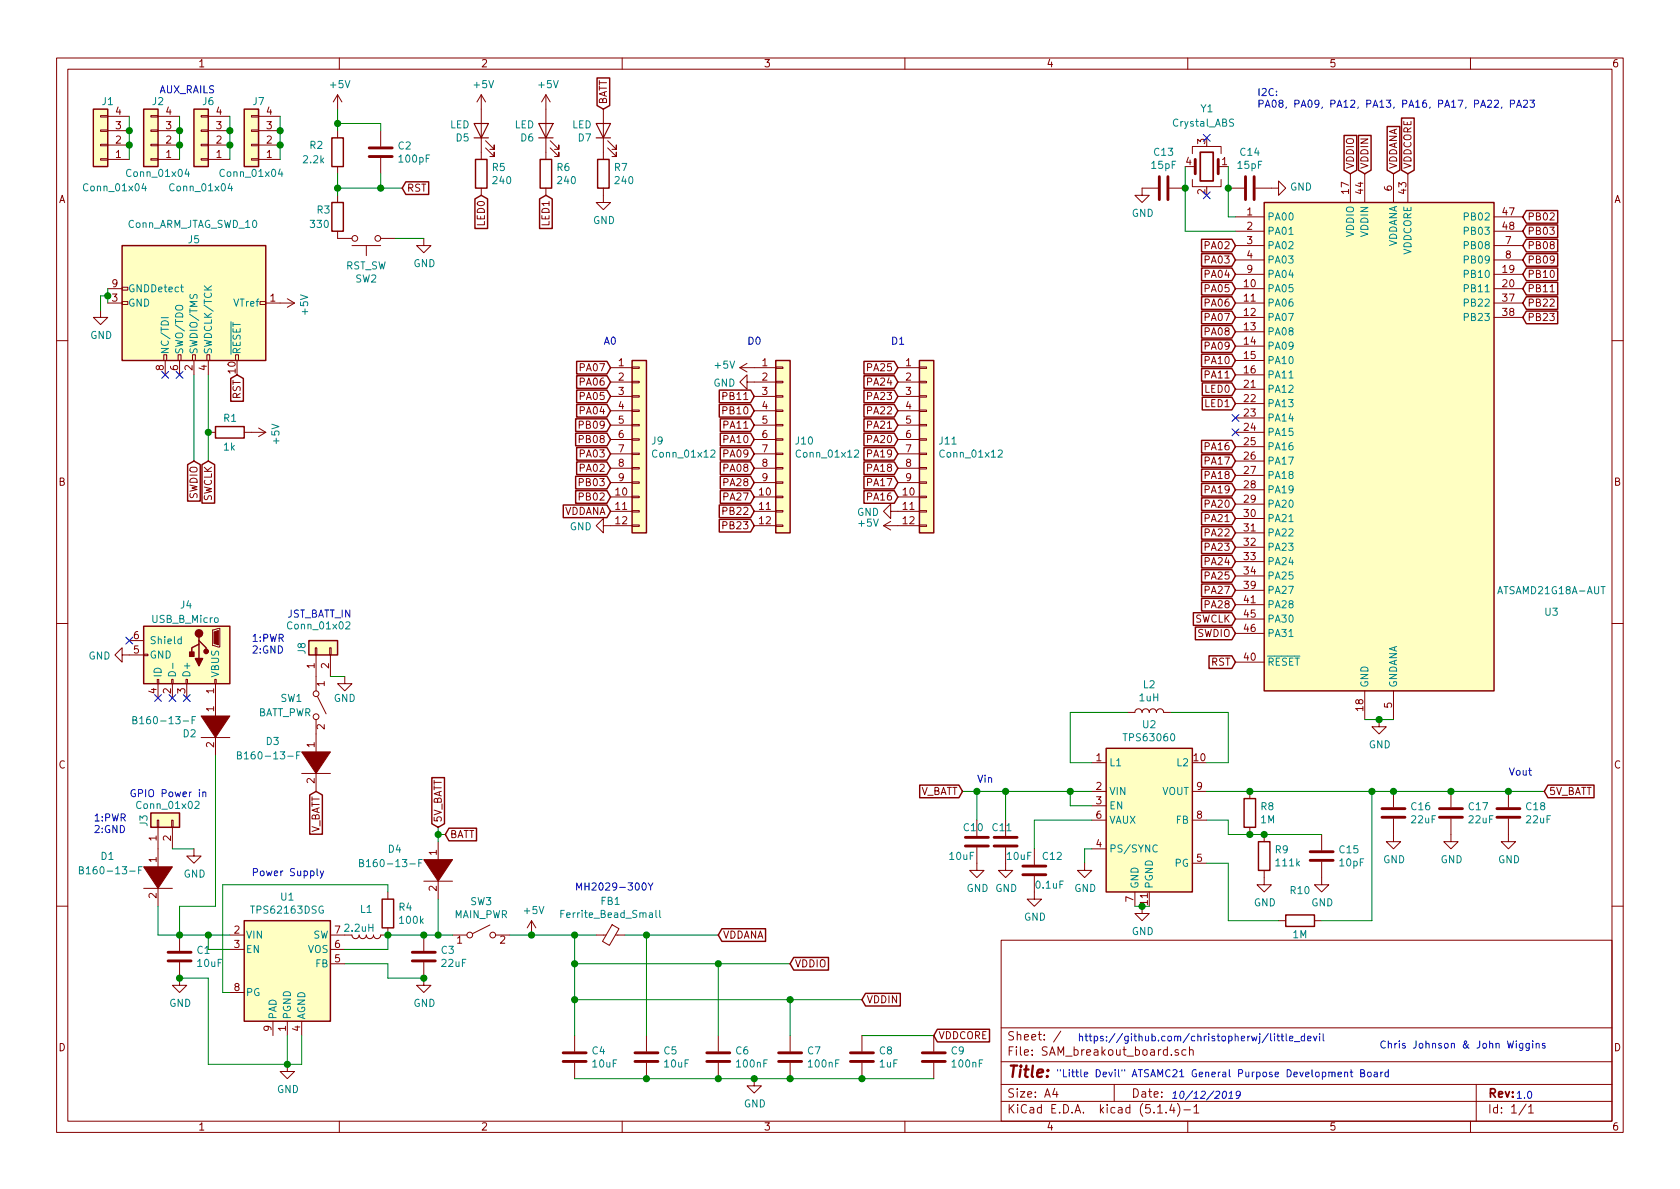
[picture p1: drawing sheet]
<svg xmlns="http://www.w3.org/2000/svg" width="297mm" height="210mm" viewBox="0 0 297 210" stroke-linecap="round" stroke-linejoin="round" font-family="sans-serif">
<g fill="none" stroke="#840000" stroke-width=".18">
<path d="M10 10.3h277v189.9h-277zM12 12.2h273v186.1h-273zM59.7 16.8v2.5M59.7 16.8l-.8 1.2M59.7 16.8l.8 1.2M60 10.3v1.9M85.1 16.8v11.4M85.1 16.8l-.8 1.2M85.1 16.8l.8 1.2M96.5 16.8v11.4M96.5 16.8l-.7 1.2M96.5 16.8l.8 1.2"/>
<path d="M106.7 19.3v8.9M110 10.3v1.9M160 10.3v1.9M210 10.3v1.9M260 10.3v1.9M17.8 20.4h1.2v.3h-1.2zM17.8 23h1.2v.2h-1.2zM17.8 28.1h1.2v.2h-1.2zM17.8 25.5h1.2v.3h-1.2zM19 28.2h3.9M19 25.6h3.9M19 23.1h3.9"/>
<path d="M19 20.6h3.9M26.7 20.4h1.2v.3h-1.2zM26.7 23h1.2v.2h-1.2zM26.7 28.1h1.2v.2h-1.2zM26.7 25.5h1.2v.3h-1.2zM27.9 28.2h3.8M27.9 25.6h3.8M27.9 23.1h3.8M27.9 20.6h3.8M35.6 20.4h1.2v.3h-1.2zM35.6 23h1.2v.2h-1.2zM35.6 28.1h1.2v.2h-1.2z"/>
<path d="M35.6 25.5h1.2v.3h-1.2zM36.8 28.2h3.8M36.8 25.6h3.8M36.8 23.1h3.8M36.8 20.6h3.8M44.4 20.4h1.3v.3h-1.3zM44.4 23h1.3v.2h-1.3zM44.4 28.1h1.3v.2h-1.3zM44.4 25.5h1.3v.3h-1.3zM45.7 28.2h3.8M45.7 25.6h3.8M45.7 23.1h3.8"/>
<path d="M45.7 20.6h3.8M59.7 23.1v1.3M59.7 29.5v1.2M59.7 34.5v1.3M67.3 23.1v2.8M67.3 27.9v2.8M85.1 33.3v1.2M85.9 26.2l1.5 1.5v-.8v.8h-.8M85.9 24.9l1.5 1.5v-.8v.8h-.8M96.5 33.3v1.2M97.3 26.2l1.5 1.5v-.8v.8h-.8M97.3 24.9l1.5 1.5v-.8v.8h-.8"/>
<path d="M106.7 33.3v2.5h1.2l-1.2 1.3-1.3-1.3h1.3M107.4 26.2l1.6 1.5v-.8v.8h-.8M107.4 24.9l1.6 1.5v-.8v.8h-.8M204.7 33.3h-2.8v1.2h1.3l-1.3 1.3-1.2-1.3h1.2M206.8 33.3h2.7M210.8 27.2v-1.3h5.1v1.3M210.8 31.7v1.3h5.1v-1.3M210.8 29.5h.5M215.4 29.5h.5M217.2 33.3h2.8M218.4 38.3h5.1M222 33.3h4.1v-1.3l1.2 1.3-1.2 1.2v-1.2"/>
<path d="M238.8 30.7v5.1M241.3 30.7v5.1M246.4 30.7v5.1M248.9 30.7v5.1M264.2 38.3h5M17.8 54.9v1.2h1.2l-1.2 1.3-1.3-1.3h1.3M19 53.6h2.6M19 51h2.6M21.6 50.8h1v.5h-1zM21.6 53.3h1v.5h-1zM46 53.3h1v.5h-1zM47 53.6h5.1"/>
<path d="M50.8 52.8l1.3 .8M52.1 53.6l-1.3 .8M59.7 40.9v1.3h2.5M62.2 43.4h5.1M64.8 43.4v1.8M67.3 42.2h2.5M74.9 42.2v1.2h1.3l-1.3 1.3-1.2-1.3h1.2M218.4 53.6h5.1M218.4 51h5.1M218.4 56.1h5.1M218.4 58.7h5.1M218.4 48.5h5.1"/>
<path d="M218.4 40.9h5.1M218.4 43.4h5.1M218.4 46h5.1M264.2 53.6h5M264.2 51h5M264.2 56.1h5M264.2 48.5h5M264.2 40.9h5M264.2 43.4h5M264.2 46h5M274.1 51.6h.7M10 60.2h2"/>
<path d="M29 62.7h.5v1h-.5zM29.2 63.7v2.6M31.5 62.7h.5v1h-.5zM31.7 63.7v2.6M34 62.7h.5v1h-.5zM34.3 63.7v2.6M36.6 62.7h.5v1h-.5zM36.8 63.7v2.6M36.8 76.4h1.3M41.7 62.7h.5v1h-.5zM43.2 76.4h3.8M45.7 75.7l1.3 .7"/>
<path d="M47 76.4l-1.3 .8M107.9 65h3.9M107.9 67.6h3.9M107.9 70.1h3.9M107.9 72.6h3.9M107.9 75.2h3.9M107.9 77.7h3.9M111.8 75.1h1.2v.2h-1.2zM111.8 72.5h1.2v.3h-1.2zM111.8 70h1.2v.2h-1.2zM111.8 67.4h1.2v.3h-1.2zM111.8 77.6h1.2v.2h-1.2z"/>
<path d="M111.8 64.9h1.2v.2h-1.2zM130.8 65l1.3 .8M130.8 65h6.4M132.1 67.6v-1.3l-1.3 1.3 1.3 1.2v-1.2h5.1M132.1 64.3l-1.3 .7M133.3 70.1h3.9M133.3 72.6h3.9M133.3 75.2h3.9M133.3 77.7h3.9M137.2 75.1h1.2v.2h-1.2zM137.2 72.5h1.2v.3h-1.2zM137.2 70h1.2v.2h-1.2z"/>
<path d="M137.2 67.4h1.2v.3h-1.2zM137.2 77.6h1.2v.2h-1.2zM137.2 64.9h1.2v.2h-1.2zM158.7 65h3.9M158.7 67.6h3.9M158.7 70.1h3.9M158.7 72.6h3.9M158.7 75.2h3.9M158.7 77.7h3.9M162.6 75.1h1.2v.2h-1.2zM162.6 72.5h1.2v.3h-1.2zM162.6 70h1.2v.2h-1.2z"/>
<path d="M162.6 67.4h1.2v.3h-1.2zM162.6 77.6h1.2v.2h-1.2zM162.6 64.9h1.2v.2h-1.2zM218.4 76.4h5.1M218.4 61.2h5.1M218.4 63.7h5.1M218.4 66.3h5.1M218.4 68.8h5.1M218.4 71.4h5.1M218.4 73.9h5.1M218.4 79h5.1M285 60.2h2"/>
<path d="M106.7 93v-1.3l-1.3 1.3 1.3 1.2v-1.2h5.1M107.9 87.9h3.9M107.9 90.4h3.9M107.9 80.3h3.9M107.9 82.8h3.9M107.9 85.3h3.9M111.8 82.7h1.2v.2h-1.2zM111.8 85.2h1.2v.3h-1.2zM111.8 87.8h1.2v.2h-1.2zM111.8 90.3h1.2v.2h-1.2zM111.8 92.8h1.2v.3h-1.2zM111.8 80.1h1.2v.3h-1.2z"/>
<path d="M133.3 87.9h3.9M133.3 90.4h3.9M133.3 93h3.9M133.3 80.3h3.9M133.3 82.8h3.9M133.3 85.3h3.9M137.2 82.7h1.2v.2h-1.2zM137.2 85.2h1.2v.3h-1.2zM137.2 87.8h1.2v.2h-1.2zM137.2 90.3h1.2v.2h-1.2zM137.2 92.8h1.2v.3h-1.2zM137.2 80.1h1.2v.3h-1.2z"/>
<path d="M156.2 93h6.4M156.2 93l1.3 .7M157.5 90.4v-1.3l-1.3 1.3 1.3 1.3v-1.3h5.1M157.5 92.2l-1.3 .8M158.7 87.9h3.9M158.7 80.3h3.9M158.7 82.8h3.9M158.7 85.3h3.9M162.6 82.7h1.2v.2h-1.2zM162.6 85.2h1.2v.3h-1.2zM162.6 87.8h1.2v.2h-1.2zM162.6 90.3h1.2v.2h-1.2z"/>
<path d="M162.6 92.8h1.2v.3h-1.2zM162.6 80.1h1.2v.3h-1.2zM218.4 81.5h5.1M218.4 84.1h5.1M218.4 86.6h5.1M218.4 89.1h5.1M218.4 91.7h5.1M218.4 94.2h5.1M218.4 96.8h5.1M218.4 99.3h5.1M10 110.3h2M21.6 115.8v-1.3l-1.3 1.3 1.3 1.3v-1.3h3.8"/>
<path d="M22.9 113.3h2.5M25.4 115.7h.8v.2h-.8zM37.6 111.4l1.3-.3v3.3l-1.3-.2zM55.8 114.5h.2v1.3h-.2zM55.9 115.8v6.4M58.3 114.5h.2v1.3h-.2zM58.4 115.8v3.8M61 119.6v1.3h1.2l-1.2 1.3-1.3-1.3h1.3M218.4 101.8h5.1M218.4 104.4h5.1M218.4 117.1h5.1M218.4 106.9h5.1"/>
<path d="M218.4 109.5h5.1M218.4 112h5.1M285 110.3h2M27.8 120.1h.3v.8h-.3zM27.9 120.9v2.5M30.4 120.1h.2v.8h-.2zM30.5 120.9v2.5M32.9 120.1h.2v.8h-.2zM33 120.9v2.5M35.6 130.4h5M38 120.1h.2v.8h-.2zM38.1 120.9v6.3"/>
<path d="M38.1 129.8v3.8M53.3 136.8h5.1M55.9 127.2v6.4M55.9 136.1v3.8M56.1 123.2l1.6 3M193 134.9h2.6M193 139.9h2.6M199.4 126h1.3a.63 .63 0 0 1 .6-.7 .63 .63 0 0 1 .6 .7 .63 .63 0 0 1 .7-.7 .63 .63 0 0 1 .6 .7 .63 .63 0 0 1 .6-.7 .63 .63 0 0 1 .7 .7 .63 .63 0 0 1 .6-.7 .63 .63 0 0 1 .6 .7h1.3M210.8 139.9h2.6M221 139.9v1.3M241.3 122.2v5M243.8 127.2v1.3h1.3l-1.3 1.3-1.2-1.3h1.2"/>
<path d="M246.4 122.2v5M246.4 139.9v2.8M256.5 139.9v2.8M266.7 139.9v2.8M25.4 157.1h5.1M27.8 145h.3v1.3h-.3zM27.9 146.3v7.6M27.9 156.5v3.8M30.4 145h.2v1.3h-.2zM30.5 146.3v3.8M34.3 150.1v1.3h1.3l-1.3 1.2-1.3-1.2h1.3M68.6 157.7v1.3"/>
<path d="M74.9 155.8h5.1M77.5 148.8v3.8M77.5 155.2v3.8M172.7 149.9v4h1.3l-1.3 1.3-1.3-1.3h1.3M172.7 145v2.8M177.8 149.9v4h1.3l-1.3 1.3-1.3-1.3h1.3M177.8 145v2.8M182.9 154.9v4.1h1.2l-1.2 1.3-1.3-1.3h1.3M182.9 150.1v2.8M191.8 152.6v1.3h1.2l-1.2 1.3-1.3-1.3h1.3M193 142.5h2.6M193 150.1h2.6"/>
<path d="M193 145h2.6M200.7 157.7v2.6M210.8 152.6h2.6M210.8 145h2.6M221 146.3v1.3M223.5 153.9v2.6h1.3l-1.3 1.2-1.3-1.2h1.3M223.5 147.6v1.2M233.7 152.4v4.1h1.2l-1.2 1.2-1.3-1.2h1.3M233.7 147.6v2.8M246.4 144.8v4h1.2l-1.2 1.3-1.3-1.3h1.3M256.5 144.8v4h1.3l-1.3 1.3-1.2-1.3h1.2M266.7 144.8v4h1.3l-1.3 1.3-1.3-1.3h1.3"/>
<path d="M10 160.2h2M31.7 170.2v4h1.3l-1.3 1.3-1.2-1.3h1.2M31.7 165.3v2.8M40.6 165.3h2.6M40.6 167.9h2.6M40.6 175.5h2.6M58.4 165.3h2.6M58.4 167.9h2.6M58.4 170.4h2.6M68.6 164.1v1.2h-1.3a.63 .63 0 0 1-.6 .7 .63 .63 0 0 1-.7-.7 .63 .63 0 0 1-.6 .7 .63 .63 0 0 1-.6-.7 .63 .63 0 0 1-.7 .7 .63 .63 0 0 1-.6-.7 .63 .63 0 0 1-.6 .7 .63 .63 0 0 1-.7-.7M74.9 170.2v4h1.3l-1.3 1.3-1.2-1.3h1.2M74.9 165.3v2.8"/>
<path d="M80 165.3h2.5M86.6 163.6l-3 1.5M87.6 165.3h2.6M94 162.8l-.8 1.3M94 162.8v2.5M94 162.8l.7 1.3M105.4 165.3h1.8M108.2 163.5l1.2 .7-1.7 3-1.2-.7zM108.8 165.3h1.7M177 166.3h108v32h-108zM201.9 160.3v1.2h1.3l-1.3 1.3-1.2-1.3h1.2M226.1 162.8h1.2"/>
<path d="M232.4 162.8h1.3M285 160.2h2M48.3 180.6v2.5M50.8 188.2v1.3h1.3l-1.3 1.2-1.3-1.2h1.3M50.8 180.6v2.5M53.3 180.6v2.5M60 198.3v1.9M101.6 183.1v2.8M101.6 188v2.7M110 198.3v1.9M114.3 183.1v2.8M114.3 188v2.7"/>
<path d="M127 183.1v2.8M127 188v2.7M133.3 190.7v1.3h1.3l-1.3 1.3-1.2-1.3h1.2M139.7 183.1v2.8M139.7 188v2.7M152.4 183.1v2.8M152.4 188v2.7M160 198.3v1.9M165.1 183.1v2.8M165.1 188v2.7M177 194.8h108M177 191.8h108"/>
<path d="M177 187.8h108M177 181.8h108M186.5 192.5l-.4 1h1M186.8 193v1M187.6 182.3l-1.3 2M197 191.8v3M204.7 196.8h.8M206.2 196.7v.1M207.2 195.2l-.4 1.1h.9M207.5 195.8v1M208.2 195.1a1.71 1.71 0 0 1 0 2.3M208.3 185.7a.37 .37 0 0 0-.6 .1l.1 .2 .5 .2 .1 .1-.2 .3-.5-.1"/>
<path d="M209.3 196.3h1.2M209.7 185.7l-.5-.1-.2 .3v.6l.2 .1 .5-.1M210 198.3v1.9M210.3 185.7h.1a.37 .37 0 0 1 .6 .1v.8M210.3 185.1v1.5M211.1 195.8l.4-.5v1.5M211.1 196.8h.9M260 198.3v1.9M261 191.8v6.5M269.8 195.2l-1.2 2M270.3 195.8l.4-.5v1.5M270.3 196.8h.8"/>
<circle cx="62.7" cy="42.2" r=".51"/>
<circle cx="66.8" cy="42.2" r=".51"/>
<circle cx="55.9" cy="126.7" r=".51"/>
<circle cx="55.9" cy="122.7" r=".51"/>
<circle cx="83.1" cy="165.3" r=".51"/>
<circle cx="87.1" cy="165.3" r=".51"/>
</g>
<g fill="none" stroke="#840000" stroke-width=".25">
<path d="M16.5 19.3h2.5v10.2h-2.5zM25.4 19.3h2.5v10.2h-2.5zM34.3 19.3h2.5v10.2h-2.5zM43.2 19.3h2.5v10.2h-2.5zM105.6 13.8h2.2v4.9l-1.1 .6-1.1-.6zM58.7 35.8h2v5.1h-2zM58.7 24.4h2v5.1h-2zM71.8 32.2h4v2.2h-4l-.7-1.1zM84 35.2l1.1-.7 1.1 .7v5.2h-2.2zM84.1 28.2h2v5.1h-2zM95.4 35.2l1.1-.7 1.1 .7v5.2h-2.2zM95.5 28.2h2v5.1h-2z"/>
<path d="M105.7 28.2h2v5.1h-2zM223.5 35.8h40.7v86.4h-40.7zM237.6 23.9h2.3v6.2l-1.1 .6-1.2-.6zM240.2 23.9h2.2v6.2l-1.1 .6-1.1-.6zM245.3 22.4h2.2v7.7l-1.1 .6-1.1-.6zM247.8 20.9h2.2v9.2l-1.1 .6-1.1-.6zM269.9 37.2h5.5v2.3h-5.5l-.7-1.2zM269.9 39.8h5.5v2.2h-5.5l-.7-1.1zM21.6 43.4h25.4v20.3h-25.4zM212.4 57.6h5.4l.6 1.1-.6 1.1h-5.4zM212.4 55h5.4l.6 1.1-.6 1.1h-5.4zM212.4 52.5h5.4l.6 1.1-.6 1.1h-5.4z"/>
<path d="M212.4 49.9h5.4l.6 1.1-.6 1.2h-5.4zM212.4 47.4h5.4l.6 1.1-.6 1.1h-5.4zM212.4 44.9h5.4l.6 1.1-.6 1.1h-5.4zM212.4 42.3h5.4l.6 1.1-.6 1.1h-5.4zM269.9 44.9h5.5v2.2h-5.5l-.7-1.1zM269.9 55h5.5v2.2h-5.5l-.7-1.1zM269.9 49.9h5.5v2.3h-5.5l-.7-1.2zM269.9 52.5h5.5v2.2h-5.5l-.7-1.1zM269.9 42.3h5.5v2.2h-5.5l-.7-1.1zM269.9 47.4h5.5v2.2h-5.5l-.7-1.1zM38.1 75.4h5.1v2.1h-5.1zM40.8 66.9l1.1-.6 1.1 .6v4.1h-2.2z"/>
<path d="M101.8 74.1h5.5l.6 1.1-.6 1.1h-5.5zM101.8 76.6h5.5l.6 1.1-.6 1.1h-5.5zM102 79.1h5.3l.6 1.2-.6 1.1h-5.3zM102 66.4h5.3l.6 1.2-.6 1.1h-5.3zM102 69h5.3l.6 1.1-.6 1.1h-5.3zM102 71.5h5.3l.6 1.1-.6 1.2h-5.3zM102 63.9h5.3l.6 1.1-.6 1.1h-5.3zM111.8 63.7h2.5v30.5h-2.5zM127.2 71.5h5.5l.6 1.1-.6 1.2h-5.5zM127.2 69h5.5l.6 1.1-.6 1.1h-5.5zM127.4 76.6h5.3l.6 1.1-.6 1.1h-5.3zM127.4 79.1h5.3l.6 1.2-.6 1.1h-5.3z"/>
<path d="M127.4 74.1h5.3l.6 1.1-.6 1.1h-5.3zM137.2 63.7h2.5v30.5h-2.5zM152.8 66.4h5.3l.6 1.2-.6 1.1h-5.3zM152.8 71.5h5.3l.6 1.1-.6 1.2h-5.3zM152.8 79.1h5.3l.6 1.2-.6 1.1h-5.3zM152.8 76.6h5.3l.6 1.1-.6 1.1h-5.3zM152.8 74.1h5.3l.6 1.1-.6 1.1h-5.3zM152.8 69h5.3l.6 1.1-.6 1.1h-5.3zM152.8 63.9h5.3l.6 1.1-.6 1.1h-5.3zM162.6 63.7h2.5v30.5h-2.5zM212.4 65.2h5.4l.6 1.1-.6 1.1h-5.4zM212.4 60.1h5.4l.6 1.1-.6 1.1h-5.4z"/>
<path d="M212.4 62.6h5.4l.6 1.1-.6 1.2h-5.4zM212.4 77.9h5.4l.6 1.1-.6 1.1h-5.4zM212.6 70.3h5.2l.6 1.1-.6 1.1h-5.2zM212.6 67.7h5.2l.6 1.1-.6 1.1h-5.2zM33.2 82.2l1.1-.7 1.1 .7v6.4h-2.2zM35.7 82.2l1.1-.7 1.1 .7v6.8h-2.2zM99.6 89.3h7.7l.6 1.1-.6 1.1h-7.7zM101.8 84.2h5.5l.6 1.1-.6 1.2h-5.5zM101.8 86.8h5.5l.6 1.1-.6 1.1h-5.5zM102 81.7h5.3l.6 1.1-.6 1.1h-5.3zM127.2 89.3h5.5l.6 1.1-.6 1.1h-5.5zM127.2 91.8h5.5l.6 1.2-.6 1.1h-5.5z"/>
<path d="M127.4 81.7h5.3l.6 1.1-.6 1.1h-5.3zM127.4 86.8h5.3l.6 1.1-.6 1.1h-5.3zM127.4 84.2h5.3l.6 1.1-.6 1.2h-5.3zM152.8 86.8h5.3l.6 1.1-.6 1.1h-5.3zM152.8 84.2h5.3l.6 1.1-.6 1.2h-5.3zM152.8 81.7h5.3l.6 1.1-.6 1.1h-5.3zM212.4 93.1h5.4l.6 1.1-.6 1.1h-5.4zM212.4 98.2h5.4l.6 1.1-.6 1.1h-5.4zM212.4 95.7h5.4l.6 1.1-.6 1.1h-5.4zM212.4 90.6h5.4l.6 1.1-.6 1.1h-5.4zM212.4 88h5.4l.6 1.1-.6 1.2h-5.4zM212.4 85.5h5.4l.6 1.1-.6 1.1h-5.4z"/>
<path d="M212.4 83h5.4l.6 1.1-.6 1.1h-5.4zM212.4 80.4h5.4l.6 1.1-.6 1.1h-5.4zM25.4 110.7h15.2v10.2h-15.2zM35.2 112.6v.7l1.2 1.2v.7M35.2 113.3v.6l-1.3 .6v1.3M35.2 113.9v2.6M54.6 113.3h5.1v2.5h-5.1zM211 108.4h6.8l.6 1.1-.6 1.1h-6.8zM211.4 110.9h6.4l.6 1.1-.6 1.1h-6.4zM212.4 105.8h5.4l.6 1.1-.6 1.1h-5.4zM212.4 103.3h5.4l.6 1.1-.6 1.1h-5.4zM212.4 100.7h5.4l.6 1.1-.6 1.2h-5.4z"/>
<path d="M213.8 116h4l.6 1.1-.6 1.1h-4zM76.4 137.5h2.2v8.2l-1.1 .6-1.1-.6zM162.6 138.8h6.9l.7 1.1-.7 1.2h-6.9zM195.6 132.3h15.2v25.4h-15.2zM273.7 138.8h8.1v2.3h-8.1l-.7-1.2zM26.7 143.8h5v2.5h-5zM54.8 140.6l1.1-.7 1.1 .7v6.9h-2.2zM67.6 159h2v5.1h-2zM79.4 146.5h4.9v2.2h-4.9l-.7-1.1zM220 141.2h2v5.1h-2zM222.5 148.8h2v5.1h-2zM43.2 162.8h15.2v17.8h-15.2z"/>
<path d="M127.6 164.2h7.8v2.3h-7.8l-.6-1.2zM140.3 169.3h6.2v2.2h-6.2l-.6-1.1zM153 175.7h6.2v2.2h-6.2l-.6-1.1zM227.3 161.8h5.1v2h-5.1zM165.7 182h9.3v2.2h-9.3l-.6-1.1z"/>
</g>
<g fill="none" stroke="#840000" stroke-width=".51">
<path d="M65.3 27.7h4M65.3 26.2h4M205 31.2v4.1M206.5 31.2v4.1M211.3 28.2v2.5M215.4 28.2v2.5M220.2 31.2v4.1M221.7 31.2v4.1M170.7 149.6h4.1M170.7 148.1h4.1M175.8 149.6h4M175.8 148.1h4"/>
<path d="M180.8 154.7h4.1M180.8 153.2h4.1M231.6 152.1h4.1M231.6 150.6h4.1M244.3 144.5h4.1M244.3 143h4.1M254.5 144.5h4.1M254.5 143h4.1M264.7 144.5h4M264.7 143h4M29.7 169.9h4.1M29.7 168.4h4.1"/>
<path d="M72.9 169.9h4.1M72.9 168.4h4.1M99.6 187.7h4M99.6 186.2h4M112.3 187.7h4M112.3 186.2h4M125 187.7h4M125 186.2h4M137.7 187.7h4M137.7 186.2h4M150.4 187.7h4M150.4 186.2h4"/>
<path d="M163.1 187.7h4M163.1 186.2h4"/>
</g>
<g fill="#ffffc2" stroke="#ffffc2" stroke-width=".18">
<path d="M21.6 43.4h25.4v20.3h-25.4z"/>
<path d="M43.2 162.8h15.2v17.8h-15.2z"/>
<path d="M195.6 132.3h15.2v25.4h-15.2z"/>
<path d="M43.2 19.3h2.5v10.2h-2.5z"/>
<path d="M16.5 19.3h2.5v10.2h-2.5z"/>
<path d="M25.4 19.3h2.5v10.2h-2.5z"/>
<path d="M34.3 19.3h2.5v10.2h-2.5z"/>
<path d="M111.8 63.7h2.5v30.5h-2.5z"/>
<path d="M137.2 63.7h2.5v30.5h-2.5z"/>
<path d="M162.6 63.7h2.5v30.5h-2.5z"/>
<path d="M25.4 110.7h15.2v10.2h-15.2z"/>
<path d="M26.7 143.8h5v2.5h-5z"/>
<path d="M54.6 113.3h5.1v2.5h-5.1z"/>
<path d="M223.5 35.8h40.7v86.4h-40.7z"/>
</g>
<g fill="none" stroke="#008484" stroke-width=".18">
<path d="M25.4 32.4l-.3 .9h.8M25.7 32.9v.9M33 29.9l-.3 .9h.8M33.3 30.4v.8M40.6 32.4l-.3 .9h.8M40.9 32.9v.9M49.5 29.9l-.3 .9h.8M49.8 30.4v.8M218.1 21.1h-.5l-.2 .2 .1 .3 .6 .2v.4l-.2 .1h-.5M28.5 56.2h1.3M31.9 50.8h.5M32.1 50.3v1.1l.3 .2"/>
<path d="M227.9 41.4h.7M125.7 79.7l.5-.1 .2 .3v.2l-.8 .7h.8M151.1 79.7l.5-.1 .2 .3v.2l-.8 .7h.8M176.5 79.7l.5-.1 .2 .3v.2l-.8 .7h.8M227.9 66.8h.7M227.9 92.2h.7M29.9 118.9a.66 .66 0 0 1 .8-.1 .66 .66 0 0 1 .3 .7h-1.2zM30.6 117.3v.9M32.1 113h-.4l-.3 .2 .2 .6h.5M32.1 112.6v1.2M61.2 110.1l.4-.1 .3 .3-.1 .2-.7 .7h.8M227.9 112.6h.7"/>
<path d="M283.1 103.7h.7M23.5 127.3h.5l.2-.2-.1-.3-.6-.1v1.3h.5l.2-.2v-.2l-.3-.3M34 127.3h.4M34.6 126.7h-.6v1.3M42 133.5h.5l.1-.2v-.2l-.6-.2v1.3h.5l.2-.2v-.2l-.3-.3M52.5 133.5h.4M53.1 132.9h-.6v1.3M14 153.9l.6-.1 .1-.2v-.2l-.7-.1v1.2h.5l.3-.2v-.2l-.3-.2M24.5 153.9h.4M25.1 153.3h-.6v1.2M34.5 141.8l.5-.1 .2 .4v.2l-.8 .7h.8M63.6 152.6l.5-.1 .1-.2v-.2l-.6-.1v1.3h.5l.2-.3v-.2l-.3-.2"/>
<path d="M74 152.6h.5M74.7 152h-.7v1.3M204.6 149.5a.6 .6 0 0 0-.8 .4 .6 .6 0 0 0 .6 .8l.2-.2M99.2 161.6h.4M99.8 161h-.6v1.2M116 161v1.1l.2 .1M116.6 161v1.1l.2 .1"/>
</g>
<g fill="#840000" stroke="#840000" stroke-width=".18">
<path d="M74.9 152h5.1l-2.5 3.8z"/>
<path d="M35.6 126.6h5l-2.5 3.8z"/>
<path d="M37.8 111.8l.8-.3v2.5l-.8-.2z"/>
<path d="M25.4 153.3h5.1l-2.6 3.8z"/>
<path d="M53.3 133h5.1l-2.5 3.8z"/>
</g>
<g fill="#840000" stroke="#840000" stroke-width=".25">
<path d="M33.5 115.3h.8v.8h-.8z"/>
<path d="M34.5 116.5h1.3l-.6 1.2z"/>
<circle cx="35.2" cy="112" r=".63"/>
<circle cx="36.4" cy="115.2" r=".38"/>
</g>
<path d="M83.8 21.8h2.6l-1.3 2.6zM83.8 24.4h2.6M95.2 21.8h2.6l-1.3 2.6zM95.2 24.4h2.6M105.4 21.8h2.5l-1.2 2.6zM105.4 24.4h2.5" fill="none" stroke="#840000" stroke-width=".2"/>
<path d="M212.2 26.9h2.3v5.1h-2.3z" fill="none" stroke="#840000" stroke-width=".3"/>
<g fill="none" stroke="#008400" stroke-width=".18">
<path d="M59.7 19.3v3.8M22.9 20.6v7.6M31.7 20.6v7.6M40.6 20.6v7.6M49.5 20.6v7.6M59.7 30.7v3.8M59.7 21.8h7.6v1.3M59.7 33.3h11.4M67.3 30.7v2.6M209.5 29.5v11.4h8.9M217.2 29.5v8.8h1.2M19 51v2.6"/>
<path d="M19 52.3h-1.2v2.6M69.8 42.2h5.1M34.3 66.3v15.2M36.8 66.3v15.2M58.4 119.6h2.6M38.1 133.6v26.7h-6.4v5M170.2 139.9h22.8M172.7 139.9v5.1M177.8 139.9v5.1M189.2 139.9v2.6h3.8M199.4 126h-10.2v8.9h3.8M207 126h10.2v8.9h-3.8"/>
<path d="M213.4 139.9h59.6M241.3 127.2h5.1M242.6 139.9v22.9h-8.9M30.5 150.1h3.8M68.6 157.7v-1.2h-29.2v19h1.2M77.5 147.6h1.2M77.5 146.3v2.5M77.5 159v6.3M193 150.1h-1.2v2.5M193 145h-10.1v5.1M213.4 152.6h3.8v10.2h8.9M213.4 145h3.8v2.6h16.5"/>
<path d="M27.9 160.3v5h12.7M31.7 173h5.1v15.2h16.5v-5.1M36.8 165.3v2.6h3.8M61 170.4h7.6v2.6h6.3M80 165.3h-11.4v2.6h-7.6M90.2 165.3h15.2M101.6 170.4h38.1M101.6 165.3v17.8M101.6 176.8h50.8M110.5 165.3h16.5M114.3 165.3v17.8M127 170.4v12.7"/>
<path d="M139.7 176.8v6.3M200.7 160.3h1.2M50.8 183.1v5.1M101.6 190.7h63.5M152.4 183.1h12.7"/>
</g>
<g fill="none" stroke="#0000c2" stroke-width=".18">
<path d="M264.2 17.8l.5-.1 .2 .4v.2l-.7 .7h.7M265.6 18.9l-.2 .2M267.1 18.4l.6-.1v-.5l-.6-.1v1.3M268.1 19l.5-1.3 .4 1.3M268.3 18.6h.6M269.4 17.8l.4-.1 .3 .4-.1 .2-.7 .7h.8M270.5 17.7h.8l-.4 .5 .3 .1v.5l-.1 .2-.6-.2M35.3 139.6v.1M35.3 140v.9M35.9 140.2l.1-.2 .3 .1 .1 .8M35.9 140v.9M56.1 153.6v1.1l.1 .2"/>
<path d="M56.6 154l.3 .9M57.2 154l-.4 1.2-.2 .1M113.6 156.3l.2-.2a.67 .67 0 0 1 .5 .7 .67 .67 0 0 1-.5 .6l-.3-.5zM114.6 156.1l.4 .7 .4-.7M115 156.8v.6M216.4 193h.1a.65 .65 0 0 1 .2 1.1l-.4 .1a.84 .84 0 0 1 .1-1.2zM217.2 194.2h.8M217.3 193.3l.5-.3-.2 1.2M219.3 193.5l-.3 .2h-.4l-.1-.2 .2-.5h.4l.2 .1a.94 .94 0 0 1-.5 1.1h-.2M224.3 182.7l-1.1 1.7M224.7 182.8v1.1l.2 .2M225.3 182.8v.1"/>
<path d="M225.3 183.2v.9M225.8 183.2h.4M225.9 182.8v1.1l.3 .2M226.5 183.2h.5M226.7 182.8v1.1l.3 .2M227.4 182.8v1.1l.2 .2M228 183.6l.6-.1-.1-.2-.3-.1-.2 .2 .1 .6h.4M228.9 184.2h.9M230.7 183.3l-.4-.1-.3 .3 .2 .5h.5M230.7 182.8v1.3M231.2 183.6l.6-.1-.1-.2-.3-.1-.2 .2 .1 .6h.4M232.2 183.2l.3 .9 .3-.9"/>
<path d="M233.3 182.8v.1M233.3 183.2v.9M233.9 182.8v1.1l.2 .2M236.6 190l.6-.1-.1-.3h-.3l-.2 .2 .1 .6h.4M237.7 189.7l.2-.1h.3l.1 .8M237.7 189.6v.8M238.7 189.6h.5M238.9 189.1v1.1l.3 .2M240.6 189.8l.5-.1 .1-.2v-.2l-.6-.2v1.3h.5l.1-.1 .1-.3-.3-.2M241.9 189.6h.3l.2 .1-.1 .7h-.3l-.2-.2zM243 189.6h.5v.8M243.5 189.9h-.4l-.2 .2 .1 .3h.5"/>
<path d="M244.1 189.6v.8M244.5 189.6l-.4 .2M245.5 189.6h-.4l-.2 .2 .1 .6h.5M245.5 189.1v1.3M269.2 184.5v1.1l-.2 .2-.3-.1M269.2 184.6l-.3-.1-.3 .2 .2 .6h.4M270.4 184.5l-.1 1.1-.1 .2-.4-.1M270.4 184.6l-.4-.1-.2 .2 .1 .6h.5M271 184.1v.1M271 184.5v.8M271.6 184.6l.2-.1 .3 .1v.7M271.6 184.5v.8"/>
<path d="M273.2 184.6l-.3-.1-.2 .2v.2l.5 .1v.3h-.5"/>
</g>
<g fill="#008400" stroke="#008400" stroke-width=".25">
<circle cx="127" cy="190.7" r=".51"/>
<circle cx="49.5" cy="23.1" r=".51"/>
<circle cx="152.4" cy="190.7" r=".51"/>
<circle cx="49.5" cy="25.6" r=".51"/>
<circle cx="114.3" cy="190.7" r=".51"/>
<circle cx="101.6" cy="170.4" r=".51"/>
<circle cx="94" cy="165.3" r=".51"/>
<circle cx="101.6" cy="176.8" r=".51"/>
<circle cx="266.7" cy="139.9" r=".51"/>
<circle cx="31.8" cy="165.3" r=".51"/>
<circle cx="40.6" cy="25.6" r=".51"/>
<circle cx="50.8" cy="188.2" r=".51"/>
<circle cx="36.8" cy="165.3" r=".51"/>
<circle cx="74.9" cy="165.3" r=".51"/>
<circle cx="101.6" cy="165.3" r=".51"/>
<circle cx="59.7" cy="21.8" r=".51"/>
<circle cx="19" cy="52.3" r=".51"/>
<circle cx="242.6" cy="139.9" r=".51"/>
<circle cx="189.2" cy="139.9" r=".51"/>
<circle cx="221" cy="139.9" r=".51"/>
<circle cx="31.8" cy="173" r=".51"/>
<circle cx="256.5" cy="139.9" r=".51"/>
<circle cx="67.3" cy="33.3" r=".51"/>
<circle cx="246.4" cy="139.9" r=".51"/>
<circle cx="59.7" cy="33.3" r=".51"/>
<circle cx="221" cy="147.6" r=".51"/>
<circle cx="177.8" cy="139.9" r=".51"/>
<circle cx="223.5" cy="147.6" r=".51"/>
<circle cx="172.7" cy="139.9" r=".51"/>
<circle cx="114.3" cy="165.3" r=".51"/>
<circle cx="201.9" cy="160.3" r=".51"/>
<circle cx="74.9" cy="173" r=".51"/>
<circle cx="139.7" cy="176.8" r=".51"/>
<circle cx="40.6" cy="23.1" r=".51"/>
<circle cx="127" cy="170.4" r=".51"/>
<circle cx="31.8" cy="25.6" r=".51"/>
<circle cx="31.8" cy="23.1" r=".51"/>
<circle cx="22.9" cy="25.6" r=".51"/>
<circle cx="22.9" cy="23.1" r=".51"/>
<circle cx="139.7" cy="190.7" r=".51"/>
<circle cx="243.8" cy="127.2" r=".51"/>
<circle cx="77.5" cy="147.6" r=".51"/>
<circle cx="217.2" cy="33.3" r=".51"/>
<circle cx="68.6" cy="165.3" r=".51"/>
<circle cx="209.6" cy="33.3" r=".51"/>
<circle cx="133.3" cy="190.7" r=".51"/>
<circle cx="36.8" cy="76.4" r=".51"/>
<circle cx="77.5" cy="165.3" r=".51"/>
</g>
<g fill="none" stroke="#000084" stroke-width=".18">
<path d="M212.8 23.8l1.2 1.2M212.8 33.9l1.2 1.2M214 23.8l-1.2 1.2M214 33.9l-1.2 1.2M28.6 65.7l1.2 1.2M29.8 65.7l-1.2 1.2M31.1 65.7l1.3 1.2M32.4 65.7l-1.3 1.2M217.8 75.8l1.2 1.3M217.8 73.3l1.2 1.2M219 75.8l-1.2 1.3M219 73.3l-1.2 1.2"/>
<path d="M22.3 112.7l1.2 1.2M23.5 112.7l-1.2 1.2M27.3 122.8l1.2 1.2M28.5 122.8l-1.2 1.2M29.9 122.8l1.2 1.2M31.1 122.8l-1.2 1.2M32.4 122.8l1.2 1.2M33.6 122.8l-1.2 1.2"/>
</g>
<text font-size="2.8" fill="#840000" x="178" y="190.5">Title:</text>
<g font-size="2.1" fill="#840000">
<text x="178" y="184">Sheet: /</text>
<text x="178" y="186.7">File: SAM_breakout_board.sch</text>
<text x="178" y="196.9">KiCad E.D.A. kicad (5.1.4)-1</text>
<text x="178" y="194.1">Size: A4</text>
<text x="200" y="194.1">Date:</text>
<text x="263" y="194.1">Rev:</text>
<text x="263" y="196.9">Id: 1/1</text>
</g>
<g font-size="1.8" fill="#840000">
<text x="35" y="11.9">1</text>
<text x="85" y="11.9">2</text>
<text x="135" y="11.9">3</text>
<text x="185" y="11.9">4</text>
<text x="235" y="11.9">5</text>
<text x="285" y="11.9">6</text>
<text x="20.5" y="22.9">3</text>
<text x="20.5" y="20.3">4</text>
<text x="29.4" y="22.9">3</text>
<text x="29.4" y="20.3">4</text>
<text x="38.3" y="22.9">3</text>
<text x="38.3" y="20.3">4</text>
<text x="47.1" y="22.9">3</text>
<text x="47.1" y="20.3">4</text>
<text x="107.3" y="18.5" transform="rotate(-90 107.3 18.5)">BATT</text>
<text x="20.5" y="27.9">1</text>
<text x="20.5" y="25.4">2</text>
<text x="29.4" y="27.9">1</text>
<text x="29.4" y="25.4">2</text>
<text x="38.3" y="27.9">1</text>
<text x="38.3" y="25.4">2</text>
<text x="47.1" y="27.9">1</text>
<text x="47.1" y="25.4">2</text>
<text x="209.7" y="29.2">4</text>
<text x="213.1" y="25.5" transform="rotate(-90 213.1 25.5)">3</text>
<text x="216.1" y="29.2">1</text>
<text x="239.4" y="29.9" transform="rotate(-90 239.4 29.9)">VDDIO</text>
<text x="241.9" y="29.9" transform="rotate(-90 241.9 29.9)">VDDIN</text>
<text x="247" y="29.9" transform="rotate(-90 247 29.9)">VDDANA</text>
<text x="249.6" y="29.9" transform="rotate(-90 249.6 29.9)">VDDCORE</text>
<text x="10.4" y="35.9">A</text>
<text x="71.9" y="33.9">RST</text>
<text x="213.1" y="34.4" transform="rotate(-90 213.1 34.4)">2</text>
<text x="238.5" y="34.2" transform="rotate(-90 238.5 34.2)">17</text>
<text x="241" y="34.2" transform="rotate(-90 241 34.2)">44</text>
<text x="246.1" y="33.8" transform="rotate(-90 246.1 33.8)">6</text>
<text x="248.7" y="34.2" transform="rotate(-90 248.7 34.2)">43</text>
<text x="285.4" y="35.9">A</text>
<text x="85.7" y="39.8" transform="rotate(-90 85.7 39.8)">LED0</text>
<text x="97.2" y="39.8" transform="rotate(-90 97.2 39.8)">LED1</text>
<text x="220.5" y="38.1">1</text>
<text x="220.5" y="40.6">2</text>
<text x="265.7" y="38.1">47</text>
<text x="265.7" y="40.6">48</text>
<text x="270" y="39">PB02</text>
<text x="270" y="41.5">PB03</text>
<text x="213.2" y="46.6">PA03</text>
<text x="213.2" y="44.1">PA02</text>
<text x="220.5" y="43.2">3</text>
<text x="220.5" y="45.7">4</text>
<text x="266.2" y="43.2">7</text>
<text x="266.2" y="45.7">8</text>
<text x="270" y="46.6">PB09</text>
<text x="270" y="44.1">PB08</text>
<text x="19.8" y="53.3">3</text>
<text x="19.8" y="50.8">9</text>
<text x="47.8" y="53.3">1</text>
<text x="213.2" y="51.7">PA05</text>
<text x="213.2" y="49.1">PA04</text>
<text x="220" y="50.8">10</text>
<text x="220" y="53.3">11</text>
<text x="220.5" y="48.3">9</text>
<text x="265.7" y="48.3">19</text>
<text x="265.7" y="50.8">20</text>
<text x="265.7" y="53.3">37</text>
<text x="270" y="51.7">PB11</text>
<text x="270" y="49.1">PB10</text>
<text x="213.2" y="59.3">PA08</text>
<text x="213.2" y="56.8">PA07</text>
<text x="213.2" y="54.2">PA06</text>
<text x="220" y="55.9">12</text>
<text x="220" y="58.4">13</text>
<text x="265.7" y="55.9">38</text>
<text x="270" y="56.8">PB23</text>
<text x="270" y="54.2">PB22</text>
<text x="29" y="65.5" transform="rotate(-90 29 65.5)">8</text>
<text x="31.5" y="65.5" transform="rotate(-90 31.5 65.5)">6</text>
<text x="34" y="65.5" transform="rotate(-90 34 65.5)">2</text>
<text x="36.6" y="65.5" transform="rotate(-90 36.6 65.5)">4</text>
<text x="41.7" y="66" transform="rotate(-90 41.7 66)">10</text>
<text x="102.7" y="65.7">PA07</text>
<text x="109.4" y="64.8">1</text>
<text x="134.8" y="64.8">1</text>
<text x="153.5" y="65.7">PA25</text>
<text x="160.2" y="64.8">1</text>
<text x="213.2" y="61.8">PA09</text>
<text x="213.2" y="64.4">PA10</text>
<text x="220" y="61">14</text>
<text x="220" y="63.5">15</text>
<text x="42.5" y="70.6" transform="rotate(-90 42.5 70.6)">RST</text>
<text x="102.7" y="68.2">PA06</text>
<text x="102.7" y="70.7">PA05</text>
<text x="109.4" y="67.3">2</text>
<text x="109.4" y="69.8">3</text>
<text x="128.1" y="70.7">PB11</text>
<text x="134.8" y="67.3">2</text>
<text x="134.8" y="69.8">3</text>
<text x="153.5" y="68.2">PA24</text>
<text x="153.5" y="70.7">PA23</text>
<text x="160.2" y="67.3">2</text>
<text x="160.2" y="69.8">3</text>
<text x="213.1" y="69.5">LED0</text>
<text x="213.2" y="66.9">PA11</text>
<text x="220" y="66">16</text>
<text x="220" y="68.6">21</text>
<text x="220" y="71.1">22</text>
<text x="102.7" y="73.3">PA04</text>
<text x="102.7" y="75.8">PB09</text>
<text x="109.4" y="72.4">4</text>
<text x="109.4" y="74.9">5</text>
<text x="109.4" y="77.5">6</text>
<text x="128.1" y="73.3">PB10</text>
<text x="128.1" y="75.8">PA11</text>
<text x="134.8" y="72.4">4</text>
<text x="134.8" y="74.9">5</text>
<text x="134.8" y="77.5">6</text>
<text x="153.5" y="73.3">PA22</text>
<text x="153.5" y="75.8">PA21</text>
<text x="160.2" y="72.4">4</text>
<text x="160.2" y="74.9">5</text>
<text x="160.2" y="77.5">6</text>
<text x="213.1" y="72">LED1</text>
<text x="220" y="73.7">23</text>
<text x="220" y="76.2">24</text>
<text x="102.7" y="80.9">PA03</text>
<text x="102.7" y="83.4">PA02</text>
<text x="102.7" y="78.4">PB08</text>
<text x="109.4" y="80">7</text>
<text x="109.4" y="82.5">8</text>
<text x="128.1" y="78.4">PA10</text>
<text x="128.1" y="80.9">PA09</text>
<text x="128.1" y="83.4">PA08</text>
<text x="134.8" y="80">7</text>
<text x="134.8" y="82.5">8</text>
<text x="153.5" y="80.9">PA19</text>
<text x="153.5" y="78.4">PA20</text>
<text x="153.5" y="83.4">PA18</text>
<text x="160.2" y="80">7</text>
<text x="160.2" y="82.5">8</text>
<text x="213.2" y="79.6">PA16</text>
<text x="213.2" y="82.2">PA17</text>
<text x="220" y="78.7">25</text>
<text x="220" y="81.3">26</text>
<text x="220" y="83.8">27</text>
<text x="10.4" y="85.9">B</text>
<text x="34.9" y="88.3" transform="rotate(-90 34.9 88.3)">SWDIO</text>
<text x="37.5" y="88.8" transform="rotate(-90 37.5 88.8)">SWCLK</text>
<text x="102.7" y="86">PB03</text>
<text x="102.7" y="88.5">PB02</text>
<text x="108.9" y="87.6">10</text>
<text x="109.4" y="85.1">9</text>
<text x="128.1" y="88.5">PA27</text>
<text x="128.1" y="86">PA28</text>
<text x="134.3" y="87.6">10</text>
<text x="134.8" y="85.1">9</text>
<text x="153.5" y="88.5">PA16</text>
<text x="153.5" y="86">PA17</text>
<text x="159.7" y="87.6">10</text>
<text x="160.2" y="85.1">9</text>
<text x="213.2" y="89.8">PA20</text>
<text x="213.2" y="87.2">PA19</text>
<text x="213.2" y="84.7">PA18</text>
<text x="220" y="86.4">28</text>
<text x="220" y="88.9">29</text>
<text x="285.4" y="85.9">B</text>
<text x="99.6" y="91.1">VDDANA</text>
<text x="108.9" y="90.2">11</text>
<text x="108.9" y="92.7">12</text>
<text x="128.1" y="91.1">PB22</text>
<text x="128.1" y="93.6">PB23</text>
<text x="134.3" y="90.2">11</text>
<text x="134.3" y="92.7">12</text>
<text x="159.7" y="90.2">11</text>
<text x="159.7" y="92.7">12</text>
<text x="213.2" y="94.9">PA22</text>
<text x="213.2" y="92.3">PA21</text>
<text x="220" y="91.4">30</text>
<text x="220" y="94">31</text>
<text x="213.2" y="99.9">PA24</text>
<text x="213.2" y="97.4">PA23</text>
<text x="220" y="96.5">32</text>
<text x="220" y="99.1">33</text>
<text x="220" y="101.6">34</text>
<text x="213.2" y="107.6">PA28</text>
<text x="213.2" y="105">PA27</text>
<text x="213.2" y="102.5">PA25</text>
<text x="220" y="104.1">39</text>
<text x="220" y="106.7">41</text>
<text x="23.6" y="113">6</text>
<text x="211.2" y="110.1">SWCLK</text>
<text x="211.7" y="112.6">SWDIO</text>
<text x="220" y="109.2">45</text>
<text x="220" y="111.8">46</text>
<text x="23.6" y="115.6">5</text>
<text x="55.6" y="118.2" transform="rotate(-90 55.6 118.2)">1</text>
<text x="58.2" y="118.2" transform="rotate(-90 58.2 118.2)">2</text>
<text x="214.1" y="117.7">RST</text>
<text x="220" y="116.8">40</text>
<text x="27.7" y="122.7" transform="rotate(-90 27.7 122.7)">4</text>
<text x="30.2" y="122.7" transform="rotate(-90 30.2 122.7)">2</text>
<text x="32.8" y="122.7" transform="rotate(-90 32.8 122.7)">3</text>
<text x="37.8" y="125.8" transform="rotate(-90 37.8 125.8)">1</text>
<text x="37.8" y="122.7" transform="rotate(-90 37.8 122.7)">1</text>
<text x="57.4" y="121.4" transform="rotate(-90 57.4 121.4)">1</text>
<text x="241" y="125.7" transform="rotate(-90 241 125.7)">18</text>
<text x="246.1" y="125.2" transform="rotate(-90 246.1 125.2)">5</text>
<text x="57.4" y="129" transform="rotate(-90 57.4 129)">2</text>
<text x="10.4" y="135.9">C</text>
<text x="37.8" y="132.2" transform="rotate(-90 37.8 132.2)">2</text>
<text x="55.6" y="132.2" transform="rotate(-90 55.6 132.2)">1</text>
<text x="193.8" y="134.6">1</text>
<text x="211.1" y="134.6">10</text>
<text x="285.4" y="135.9">C</text>
<text x="55.6" y="138.5" transform="rotate(-90 55.6 138.5)">2</text>
<text x="162.5" y="140.6">V_BATT</text>
<text x="193.8" y="139.7">2</text>
<text x="193.8" y="142.2">3</text>
<text x="211.6" y="139.7">9</text>
<text x="273.8" y="140.6">5V_BATT</text>
<text x="27.7" y="148.7" transform="rotate(-90 27.7 148.7)">1</text>
<text x="30.2" y="148.7" transform="rotate(-90 30.2 148.7)">2</text>
<text x="56.5" y="147.6" transform="rotate(-90 56.5 147.6)">V_BATT</text>
<text x="78.1" y="145.5" transform="rotate(-90 78.1 145.5)">5V_BATT</text>
<text x="79.5" y="148.2">BATT</text>
<text x="193.8" y="149.9">4</text>
<text x="193.8" y="144.8">6</text>
<text x="211.6" y="144.8">8</text>
<text x="27.7" y="152.5" transform="rotate(-90 27.7 152.5)">1</text>
<text x="77.2" y="151.2" transform="rotate(-90 77.2 151.2)">1</text>
<text x="211.6" y="152.4">5</text>
<text x="27.7" y="158.8" transform="rotate(-90 27.7 158.8)">2</text>
<text x="77.2" y="157.6" transform="rotate(-90 77.2 157.6)">2</text>
<text x="200.4" y="159.5" transform="rotate(-90 200.4 159.5)">7</text>
<text x="41.4" y="165.1">2</text>
<text x="41.4" y="167.6">3</text>
<text x="59.2" y="167.6">6</text>
<text x="59.2" y="165.1">7</text>
<text x="80.8" y="166.9">1</text>
<text x="88.4" y="166.9">2</text>
<text x="127.8" y="166">VDDANA</text>
<text x="59.2" y="170.2">5</text>
<text x="140.5" y="171.1">VDDIO</text>
<text x="41.4" y="175.3">8</text>
<text x="153.2" y="177.4">VDDIN</text>
<text x="10.4" y="185.9">D</text>
<text x="48" y="182.3" transform="rotate(-90 48 182.3)">9</text>
<text x="50.5" y="182.3" transform="rotate(-90 50.5 182.3)">1</text>
<text x="53.1" y="182.3" transform="rotate(-90 53.1 182.3)">4</text>
<text x="165.9" y="183.8">VDDCORE</text>
<text x="285.4" y="185.9">D</text>
<text x="35" y="199.9">1</text>
<text x="85" y="199.9">2</text>
<text x="135" y="199.9">3</text>
<text x="185" y="199.9">4</text>
<text x="235" y="199.9">5</text>
<text x="285" y="199.9">6</text>
</g>
<g font-size="1.8" fill="#0000c2">
<text x="28.1" y="16.5">AUX_RAILS</text>
<text x="222.2" y="17">I2C:</text>
<text x="222.2" y="19">PA08, PA09, PA12, PA13, PA16, PA17, PA22, PA23</text>
<text x="106.7" y="61">A0</text>
<text x="132.1" y="61">D0</text>
<text x="157.5" y="61">D1</text>
<text x="44.4" y="113.5">1:PWR</text>
<text x="50.5" y="109.2">JST_BATT_IN</text>
<text x="44.4" y="115.6">2:GND</text>
<text x="266.7" y="137.2">Vout</text>
<text x="22.9" y="141">GPIO Power in</text>
<text x="172.7" y="138.4">Vin</text>
<text x="16.5" y="145.3">1:PWR</text>
<text x="16.5" y="147.3">2:GND</text>
<text x="44.4" y="154.9">Power Supply</text>
<text x="101.6" y="157.5">MH2029-300Y</text>
<text x="190.5" y="184.1">https://github.com/christopherwj/little_devil</text>
<text x="243.8" y="185.4">Chris Johnson &amp; John Wiggins</text>
<text x="186.7" y="190.5">&quot;Little Devil&quot; ATSAMC21 General Purpose Development Board</text>
<text x="207" y="194.3">10/12/2019</text>
<text x="268" y="194.3">1.0</text>
</g>
<g font-size="1.8" fill="#008484">
<text x="58.5" y="15.6">+5V</text>
<text x="83.9" y="15.6">+5V</text>
<text x="95.3" y="15.6">+5V</text>
<text x="18.1" y="18.6">J1</text>
<text x="27" y="18.6">J2</text>
<text x="35.9" y="18.6">J6</text>
<text x="44.8" y="18.6">J7</text>
<text x="79.6" y="22.7">LED</text>
<text x="91" y="22.7">LED</text>
<text x="101.1" y="22.7">LED</text>
<text x="207.4" y="22.4">Crystal_ABS</text>
<text x="212.3" y="19.9">Y1</text>
<text x="53.7" y="28.9">2.2k</text>
<text x="54.8" y="26.3">R2</text>
<text x="70.4" y="26.4">C2</text>
<text x="70.7" y="28.7">100pF</text>
<text x="80.7" y="25">D5</text>
<text x="92.1" y="25">D6</text>
<text x="102.3" y="25">D7</text>
<text x="203.7" y="29.9">15pF</text>
<text x="204.1" y="27.6">C13</text>
<text x="218.9" y="29.9">15pF</text>
<text x="219.4" y="27.6">C14</text>
<text x="15.1" y="33.8">Conn_01x04</text>
<text x="22.7" y="31.3">Conn_01x04</text>
<text x="30.3" y="33.8">Conn_01x04</text>
<text x="39.2" y="31.3">Conn_01x04</text>
<text x="87.1" y="30.2">R5</text>
<text x="87.3" y="32.6">240</text>
<text x="98.5" y="30.2">R6</text>
<text x="98.7" y="32.6">240</text>
<text x="108.7" y="30.2">R7</text>
<text x="108.9" y="32.6">240</text>
<text x="228.1" y="33.7">GND</text>
<text x="22.5" y="40.3">Conn_ARM_JTAG_SWD_10</text>
<text x="55" y="40.3">330</text>
<text x="56.1" y="37.8">R3</text>
<text x="104.9" y="39.6">GND</text>
<text x="200.1" y="38.3">GND</text>
<text x="224" y="39">PA00</text>
<text x="224" y="41.5">PA01</text>
<text x="239.4" y="41.9" transform="rotate(-90 239.4 41.9)">VDDIO</text>
<text x="241.9" y="41.8" transform="rotate(-90 241.9 41.8)">VDDIN</text>
<text x="259.2" y="39">PB02</text>
<text x="259.2" y="41.5">PB03</text>
<text x="33.3" y="43">J5</text>
<text x="61.1" y="47.6">RST_SW</text>
<text x="73.1" y="47.2">GND</text>
<text x="224" y="44.1">PA02</text>
<text x="224" y="46.6">PA03</text>
<text x="247" y="43.9" transform="rotate(-90 247 43.9)">VDDANA</text>
<text x="249.6" y="45.2" transform="rotate(-90 249.6 45.2)">VDDCORE</text>
<text x="259.2" y="44.1">PB08</text>
<text x="259.2" y="46.6">PB09</text>
<text x="22.6" y="51.7">GNDDetect</text>
<text x="62.9" y="50">SW2</text>
<text x="224" y="51.7">PA05</text>
<text x="224" y="49.1">PA04</text>
<text x="259.2" y="49.1">PB10</text>
<text x="259.2" y="51.7">PB11</text>
<text x="16" y="59.9">GND</text>
<text x="22.6" y="54.2">GND</text>
<text x="41.5" y="54.2">VTref</text>
<text x="54.5" y="55.6" transform="rotate(-90 54.5 55.6)">+5V</text>
<text x="224" y="54.2">PA06</text>
<text x="224" y="56.8">PA07</text>
<text x="224" y="59.3">PA08</text>
<text x="259.2" y="54.2">PB22</text>
<text x="259.2" y="56.8">PB23</text>
<text x="29.8" y="62.7" transform="rotate(-90 29.8 62.7)">NC/TDI</text>
<text x="32.4" y="62.7" transform="rotate(-90 32.4 62.7)">SWO/TDO</text>
<text x="34.9" y="62.7" transform="rotate(-90 34.9 62.7)">SWDIO/TMS</text>
<text x="37.5" y="62.7" transform="rotate(-90 37.5 62.7)">SWDCLK/TCK</text>
<text x="42.5" y="62.7" transform="rotate(-90 42.5 62.7)">RESET</text>
<text x="126.5" y="65.2">+5V</text>
<text x="224" y="61.8">PA09</text>
<text x="224" y="64.4">PA10</text>
<text x="126.1" y="68.4">GND</text>
<text x="224" y="66.9">PA11</text>
<text x="224" y="69.5">PA12</text>
<text x="39.6" y="74.6">R1</text>
<text x="224" y="72">PA13</text>
<text x="224" y="74.5">PA14</text>
<text x="224" y="77.1">PA15</text>
<text x="39.6" y="79.7">1k</text>
<text x="49.4" y="78.4" transform="rotate(-90 49.4 78.4)">+5V</text>
<text x="115.3" y="78.6">J9</text>
<text x="115.7" y="80.9">Conn_01x12</text>
<text x="140.7" y="78.6">J10</text>
<text x="141.1" y="80.9">Conn_01x12</text>
<text x="166.1" y="78.6">J11</text>
<text x="166.5" y="80.9">Conn_01x12</text>
<text x="224" y="79.6">PA16</text>
<text x="224" y="82.2">PA17</text>
<text x="224" y="84.7">PA18</text>
<text x="224" y="87.2">PA19</text>
<text x="224" y="89.8">PA20</text>
<text x="100.7" y="93.8">GND</text>
<text x="151.5" y="91.2">GND</text>
<text x="151.9" y="93.1">+5V</text>
<text x="224" y="92.3">PA21</text>
<text x="224" y="94.9">PA22</text>
<text x="224" y="97.4">PA23</text>
<text x="224" y="99.9">PA24</text>
<text x="32" y="107.6">J4</text>
<text x="224" y="102.5">PA25</text>
<text x="224" y="105">PA27</text>
<text x="224" y="107.6">PA28</text>
<text x="265.2" y="105.1">ATSAMD21G18A-AUT</text>
<text x="26.4" y="113.9">Shield</text>
<text x="26.9" y="110.2">USB_B_Micro</text>
<text x="51.2" y="111.3">Conn_01x02</text>
<text x="224" y="110.1">PA30</text>
<text x="224" y="112.6">PA31</text>
<text x="273.2" y="108.9">U3</text>
<text x="15.6" y="116.6">GND</text>
<text x="26.4" y="116.5">GND</text>
<text x="28.6" y="119.9" transform="rotate(-90 28.6 119.9)">ID</text>
<text x="33.7" y="119.9" transform="rotate(-90 33.7 119.9)">D+</text>
<text x="38.7" y="119.9" transform="rotate(-90 38.7 119.9)">VBUS</text>
<text x="54" y="115.6" transform="rotate(-90 54 115.6)">J8</text>
<text x="224" y="117.7">RESET</text>
<text x="49.6" y="124.1">SW1</text>
<text x="59" y="124.1">GND</text>
<text x="201.5" y="124">1uH</text>
<text x="202.2" y="121.7">L2</text>
<text x="241.9" y="121.7" transform="rotate(-90 241.9 121.7)">GND</text>
<text x="247" y="121.7" transform="rotate(-90 247 121.7)">GNDANA</text>
<text x="24.8" y="128.1">B160-13-F</text>
<text x="32.4" y="130.4">D2</text>
<text x="45.5" y="126.7">BATT_PWR</text>
<text x="47.1" y="131.7">D3</text>
<text x="199" y="131.1">TPS63060</text>
<text x="202.1" y="128.8">U2</text>
<text x="43.3" y="134.3">B160-13-F</text>
<text x="196.1" y="135.5">L1</text>
<text x="208.3" y="135.5">L2</text>
<text x="242" y="132.3">GND</text>
<text x="24.5" y="143">Conn_01x02</text>
<text x="196.1" y="140.6">VIN</text>
<text x="196.1" y="143.1">EN</text>
<text x="205.4" y="140.6">VOUT</text>
<text x="223" y="143.3">R8</text>
<text x="249.6" y="143.3">C16</text>
<text x="259.7" y="143.3">C17</text>
<text x="269.9" y="143.3">C18</text>
<text x="26.1" y="146.1" transform="rotate(-90 26.1 146.1)">J3</text>
<text x="170.5" y="147">C10</text>
<text x="175.5" y="147">C11</text>
<text x="196.1" y="145.7">VAUX</text>
<text x="207.9" y="145.7">FB</text>
<text x="222.9" y="145.6">1M</text>
<text x="249.6" y="145.6">22uF</text>
<text x="259.8" y="145.6">22uF</text>
<text x="270" y="145.6">22uF</text>
<text x="15.3" y="154.6">B160-13-F</text>
<text x="17.9" y="152.1">D1</text>
<text x="32.5" y="155.2">GND</text>
<text x="64.8" y="153.3">B160-13-F</text>
<text x="68.7" y="150.8">D4</text>
<text x="168" y="152.1">10uF</text>
<text x="178.1" y="152.1">10uF</text>
<text x="184.4" y="152.1">C12</text>
<text x="196.1" y="150.7">PS/SYNC</text>
<text x="207.7" y="153.3">PG</text>
<text x="225.5" y="150.9">R9</text>
<text x="225.7" y="153.2">111k</text>
<text x="236.9" y="150.9">C15</text>
<text x="236.9" y="153.2">10pF</text>
<text x="244.6" y="152.6">GND</text>
<text x="254.7" y="152.6">GND</text>
<text x="264.9" y="152.6">GND</text>
<text x="44.7" y="161.6">TPS62163DSG</text>
<text x="49.7" y="159.3">U1</text>
<text x="63.8" y="161.4">L1</text>
<text x="70.6" y="161.1">R4</text>
<text x="83.2" y="160.1">SW3</text>
<text x="92.8" y="161.6">+5V</text>
<text x="106.3" y="160">FB1</text>
<text x="170.9" y="157.7">GND GND</text>
<text x="183.3" y="157.1">0.1uF</text>
<text x="189.9" y="157.7">GND</text>
<text x="201.3" y="157.2" transform="rotate(-90 201.3 157.2)">GND</text>
<text x="203.8" y="157.2" transform="rotate(-90 203.8 157.2)">PGND</text>
<text x="221.7" y="160.3">GND</text>
<text x="228.2" y="158.1">R10</text>
<text x="231.9" y="160.3">GND</text>
<text x="43.4" y="166">VIN</text>
<text x="55.3" y="166">SW</text>
<text x="61.1" y="164.8">2.2uH</text>
<text x="70.8" y="163.4">100k</text>
<text x="80.3" y="162.4">MAIN_PWR</text>
<text x="99.7" y="162.3">Ferrite_Bead_Small</text>
<text x="181.1" y="162.8">GND</text>
<text x="200.1" y="165.3">GND</text>
<text x="228.6" y="165.9">1M</text>
<text x="34.9" y="168.7">C1</text>
<text x="35" y="171">10uF</text>
<text x="43.4" y="168.5">EN</text>
<text x="54.4" y="168.5">VOS</text>
<text x="55.8" y="171.1">FB</text>
<text x="78.1" y="168.7">C3</text>
<text x="78.2" y="171">22uF</text>
<text x="29.9" y="178">GND</text>
<text x="43.4" y="176.1">PG</text>
<text x="73.1" y="178">GND</text>
<text x="48.9" y="180.3" transform="rotate(-90 48.9 180.3)">PAD</text>
<text x="51.4" y="180.3" transform="rotate(-90 51.4 180.3)">PGND</text>
<text x="54" y="180.3" transform="rotate(-90 54 180.3)">AGND</text>
<text x="104.7" y="186.5">C4</text>
<text x="104.9" y="188.8">10uF</text>
<text x="117.4" y="186.5">C5</text>
<text x="117.6" y="188.8">10uF</text>
<text x="130.1" y="186.5">C6</text>
<text x="130.4" y="188.8">100nF</text>
<text x="142.8" y="186.5">C7</text>
<text x="143.1" y="188.8">100nF</text>
<text x="155.5" y="186.5">C8</text>
<text x="155.5" y="188.8">1uF</text>
<text x="168.2" y="186.5">C9</text>
<text x="168.5" y="188.8">100nF</text>
<text x="49" y="193.3">GND</text>
<text x="131.5" y="195.8">GND</text>
</g>
<text font-size="1.8" fill="#008400" x="202.9" y="160" transform="rotate(-90 202.9 160)">11</text>
</svg>
